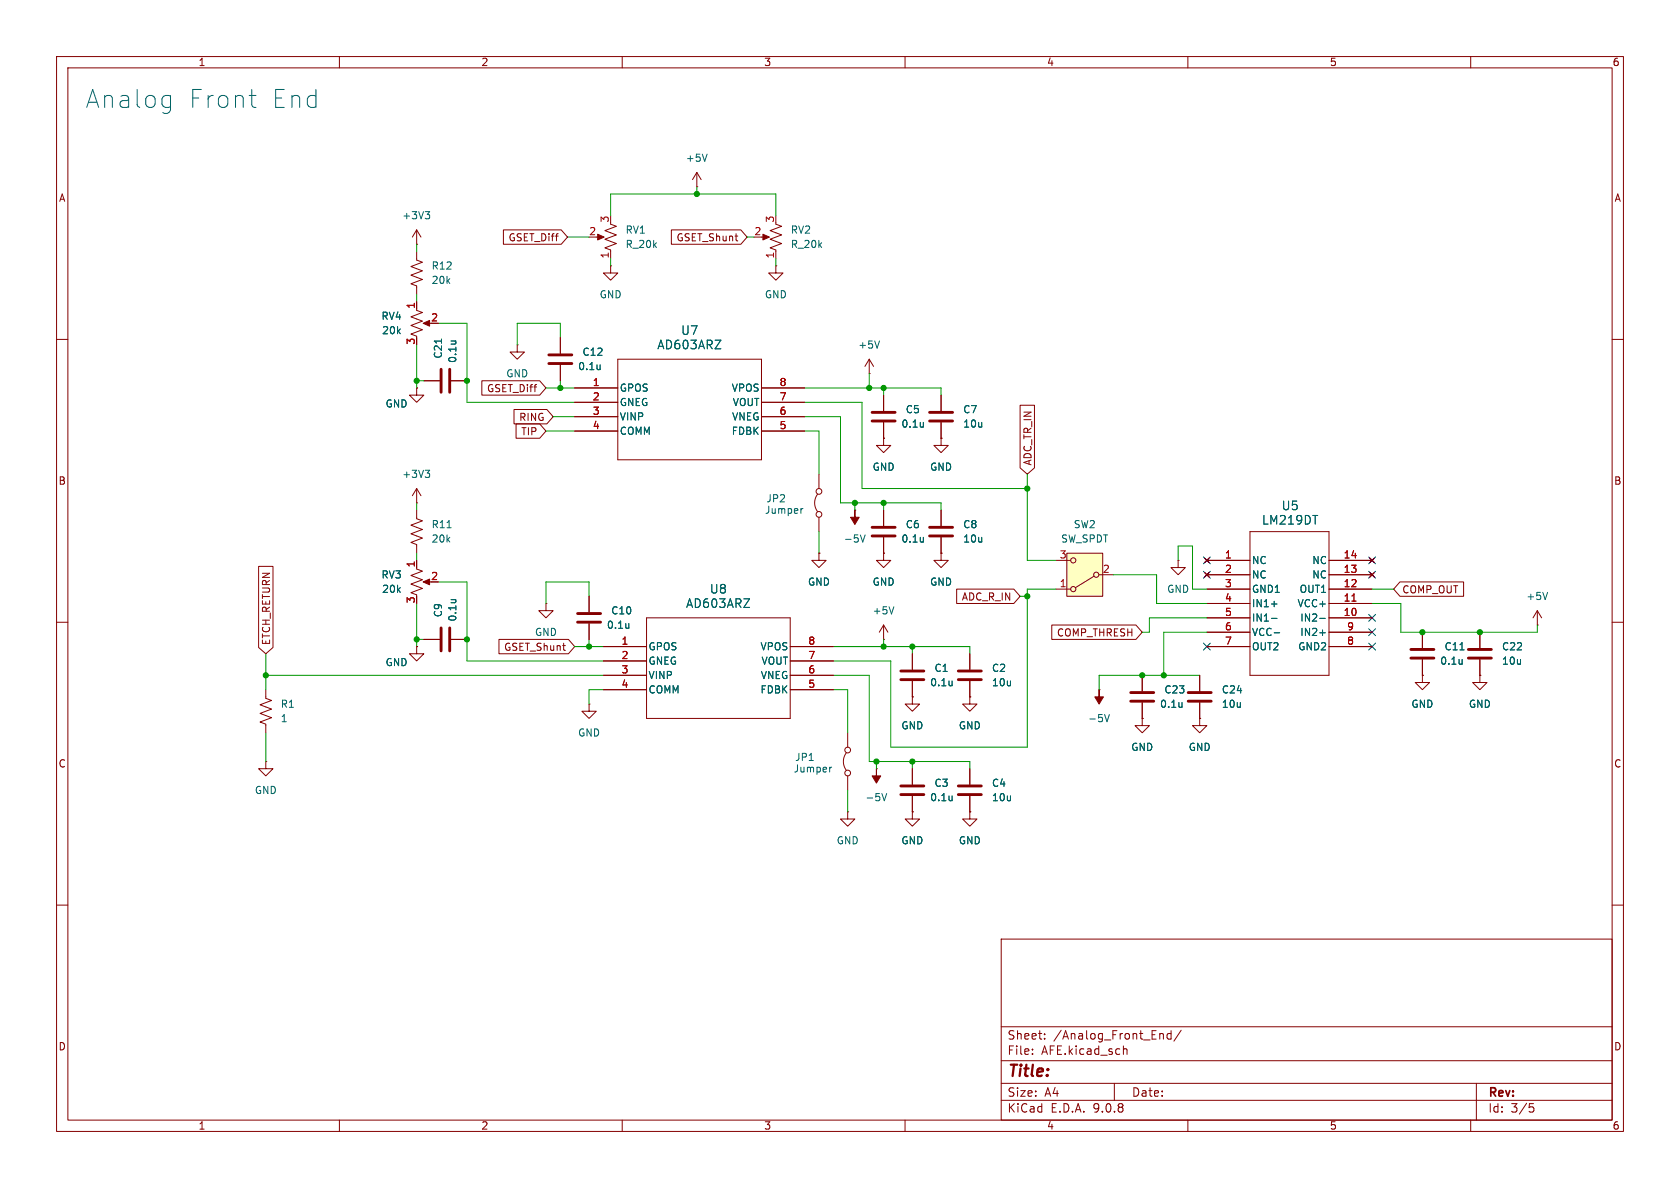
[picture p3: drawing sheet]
<svg xmlns="http://www.w3.org/2000/svg" width="297mm" height="210mm" viewBox="0 0 297 210" stroke-linecap="round" stroke-linejoin="round" font-family="sans-serif">
<g fill="none" stroke="#840000" stroke-width=".18">
<path d="M10 10h277v190h-277zM12 12h273v186h-273zM60 10v2M110 10v2M160 10v2M210 10v2M260 10v2M107.9 39.6l1.1 .4-2.1 .8 2.1 .7-2.1 .8 2.1 .8-2.1 .7 1 .4v1.5M123.2 33h.1M123.2 30.5l-.8 1.3M123.2 30.5l.8 1.3M123.2 30.5v2.5"/>
<path d="M137.2 39.6l1 .4-2.1 .8 2.1 .7-2.1 .8 2.1 .8-2.1 .7 1.1 .4v1.5M73.7 43.2h.1M73.7 54.9l1 .3-2.1 .8 2.1 .8-2.1 .7 2.1 .8-2.1 .8 1.1 .3v.3M73.7 44.5v1.5l1 .4-2.1 .7 2.1 .8-2.1 .7 2.1 .8-2.1 .8 1.1 .3v1.6M73.7 40.6v2.6M73.7 53.3v1.3M73.7 40.6l-.8 1.3M73.7 40.6l.7 1.3M75.2 57.2h1M99.1 59.7v2.8M105.4 41.9h1M107.9 47v1.3h1.3l-1.3 1.2-1.2-1.2h1.2"/>
<path d="M107.9 47h.1M134.6 41.9h1M137.2 47v1.3h1.2l-1.2 1.2-1.3-1.2h1.3M137.2 47h.1M10 60h2M73.7 68.6v1.3h1.2l-1.2 1.2-1.3-1.2h1.3M73.7 68.6h.1M74.9 67.3h2.8M79.8 67.3h2.7M91.4 61v1.2h1.3l-1.3 1.3-1.2-1.3h1.2M91.4 61h.1M99.1 64.5v2.8"/>
<path d="M101.6 68.6h7.6M101.6 71.1h7.6M101.6 73.7h7.6M101.6 76.2h7.6M109.2 63.5h25.4v17.8h-25.4zM134.6 68.6h7.6M134.6 71.1h7.6M134.6 73.7h7.6M134.6 76.2h7.6M153.7 66h.1M153.7 63.5l-.8 1.3M153.7 63.5l.7 1.3"/>
<path d="M153.7 63.5v2.5M156.2 77.5v1.2h1.3l-1.3 1.3-1.3-1.3h1.3M156.2 77.5h.1M156.2 69.9v2.7M156.2 74.7v2.8M166.4 77.5v1.2h1.2l-1.2 1.3-1.3-1.3h1.3M166.4 77.5h.1M166.4 69.9v2.7M166.4 74.7v2.8M285 60h2M73.7 88.9h.1M73.7 90.2v1.5l1 .4-2.1 .7 2.1 .8-2.1 .8 2.1 .7-2.1 .8 1.1 .4v1.5"/>
<path d="M73.7 86.4l-.8 1.2M73.7 86.4l.7 1.2M73.7 86.4v2.5M73.7 99.1v1.2M144.5 87.4a2.54 2.54 0 0 0 0 3M144.8 97.8v1.3h1.2l-1.2 1.2-1.3-1.2h1.3M144.8 97.8h.1M144.8 83.8v2.6M144.8 91.4v2.6M151.1 90.2h.1M156.2 97.8v1.3h1.3l-1.3 1.2-1.3-1.2h1.3M156.2 97.8h.1"/>
<path d="M156.2 90.2v2.8M156.2 95v2.8M166.4 97.8v1.3h1.2l-1.2 1.2-1.3-1.2h1.3M166.4 97.8h.1M166.4 90.2v2.8M166.4 95v2.8M208.3 99.1v1.2h1.2l-1.2 1.3-1.3-1.3h1.3M208.3 99.1h.1M10 110h2M73.7 100.6l1 .4-2.1 .7 2.1 .8-2.1 .8 2.1 .7-2.1 .8 1.1 .4v.2M73.7 114.3v1.3h1.2l-1.2 1.2-1.3-1.2h1.3M73.7 114.3h.1"/>
<path d="M74.9 113h2.8M75.2 102.9h1M79.8 113h2.7M96.5 106.7v1.3h1.3l-1.3 1.2-1.3-1.2h1.3M96.5 106.7h.1M104.1 105.4v2.8M104.1 110.2v2.8M106.7 114.3h7.6M106.7 116.8h7.6M106.7 119.4h7.6M114.3 109.2h25.4v17.8h-25.4zM139.7 114.3h7.6"/>
<path d="M139.7 116.8h7.6M139.7 119.4h7.6M156.2 113h.1M156.2 110.5v2.5M156.2 110.5l-.8 1.3M156.2 110.5l.8 1.3M161.3 115.6v2.8M171.4 115.6v2.8M201.9 119.4v2.8M212.1 119.4v2.8M251.5 119.4v1.3h1.2l-1.2 1.2-1.3-1.2h1.3M251.5 119.4h.1"/>
<path d="M251.5 111.8v2.8M251.5 116.6v2.8M261.6 119.4v1.3h1.3l-1.3 1.2-1.3-1.2h1.3M261.6 119.4h.1M261.6 111.8v2.8M261.6 116.6v2.8M271.8 110.5h.1M271.8 108l-.8 1.2M271.8 108l.7 1.2M271.8 108v2.5M285 110h2M47 134.6v1.3h1.3l-1.3 1.3-1.3-1.3h1.3"/>
<path d="M47 134.6h.1M47 121.9v1.5l1 .4-2 .8 2 .7-2 .8 2 .8-2 .7 1 .4v1.5M104.1 124.5v1.2h1.3l-1.3 1.3-1.2-1.3h1.2M104.1 124.5h.1M106.7 121.9h7.6M139.7 121.9h7.6M149.6 133.1a2.54 2.54 0 0 0 0 3M149.9 129.5v2.6M149.9 137.2v2.5M154.9 135.9h.1M161.3 123.2v1.3h1.3l-1.3 1.2-1.3-1.2h1.3M161.3 123.2h.1"/>
<path d="M161.3 120.4v2.8M161.3 135.9v2.8M171.4 123.2v1.3h1.3l-1.3 1.2-1.2-1.2h1.2M171.4 123.2h.1M171.4 120.4v2.8M171.4 135.9v2.8M194.3 121.9h.1M201.9 127v1.3h1.3l-1.3 1.2-1.2-1.2h1.2M201.9 127h.1M201.9 124.2v2.8M212.1 127v1.3h1.3l-1.3 1.2-1.3-1.2h1.3M212.1 127h.1"/>
<path d="M212.1 124.2v2.8M149.9 143.5v1.3h1.2l-1.2 1.3-1.3-1.3h1.3M149.9 143.5h.1M161.3 143.5v1.3h1.3l-1.3 1.3-1.3-1.3h1.3M161.3 143.5h.1M161.3 140.7v2.8M171.4 143.5v1.3h1.3l-1.3 1.3-1.2-1.3h1.2M171.4 143.5h.1M171.4 140.7v2.8M10 160h2M177 166h108v32h-108zM285 160h2"/>
<path d="M60 198v2M110 198v2M160 198v2M177 194.5h108M177 191.5h108M177 187.5h108M177 181.5h108M182.5 186.3v.1M182.5 185.5v.1M184.7 183.6v.1M184.7 182.8v.1M197 191.5v3"/>
<path d="M198.6 185.5l.2-.1 .4 .1v.9M205.5 182.7l.2 .2v.8M207 182.2v1.5M207 182.8l-.4-.1-.3 .3v.4l.2 .2h.5M208.8 182.1l-1.3 2M210 198v2M260 198v2M261 191.5v6.5M270.4 195.1h.7M270.5 195.7h.4l.3 .3-.2 .5-.5 .1"/>
<circle cx="144.8" cy="90.9" r=".51"/>
<circle cx="144.8" cy="86.9" r=".51"/>
<circle cx="149.9" cy="136.7" r=".51"/>
<circle cx="149.9" cy="132.6" r=".51"/>
</g>
<g fill="none" stroke="#840000" stroke-width=".51">
<path d="M78 65.3v4M79.5 65.3v4M97 62.7h4.1M97 64.3h4.1M154.2 72.9h4M154.2 74.4h4M164.3 72.9h4.1M164.3 74.4h4.1M154.2 93.2h4M154.2 94.7h4M164.3 93.2h4.1M164.3 94.7h4.1"/>
<path d="M78 111v4.1M79.5 111v4.1M102.1 108.5h4.1M102.1 110h4.1M159.3 118.6h4M169.4 118.6h4.1M249.4 114.8h4.1M249.4 116.3h4.1M259.6 114.8h4.1M259.6 116.3h4.1M159.3 138.9h4M159.3 120.1h4"/>
<path d="M169.4 138.9h4.1M169.4 120.1h4.1M199.9 122.4h4.1M199.9 124h4.1M210.1 122.4h4M210.1 124h4M159.3 140.5h4M169.4 140.5h4.1"/>
</g>
<g fill="none" stroke="#006464" stroke-width=".18">
<path d="M75.2 37.4h.8l-.5 .5M75.7 37.9l.3 .2v.3l-.3 .3M125 27.2l-.4 1.3M78 59.9v.8M79.7 60.3h.9M80.5 60.3h.1M106.1 64.5v.8M106.1 65.2l-.1 .1M155.5 60.3l-.4 1.2M163.2 74.7v.8M163.2 75.4h.1M75.2 83.1h.8l-.5 .5"/>
<path d="M75.7 83.6l.3 .3v.3l-.3 .2M79 93.3h.8M142 89.9l-.4 .1M152.1 94.6l.4 1.2 .4-1.2M163.2 95v.8M163.2 95.7v.1M79.7 106h.9M80.5 106v.1M111.2 110.2v.9M111.2 110.9l-.1 .1M158 107.3l-.4 1.2M258.1 114.9h.7"/>
<path d="M258.5 116.6v.8M258.5 117.3l-.1 .1M273.6 104.7l-.4 1.3M147 135.6l-.3 .1M168.3 120.4v.8M168.3 121.1v.1M195.3 126.3l.4 1.3 .4-1.3M209 124.2v.8M209 124.9l-.1 .1M155.9 140.3l.4 1.2 .5-1.2M168.3 140.7v.8M168.3 141.4v.1"/>
</g>
<g fill="#840000" stroke="#840000" stroke-width=".18">
<path d="M154.9 135.9v1.3h.8l-.8 1.2-.7-1.2h.7z"/>
<path d="M105.7 41.4l1.1 .5-1.1 .5z"/>
<path d="M134.9 41.4l1.1 .5-1.1 .5z"/>
<path d="M74.8 102.9l1.1-.5v1z"/>
<path d="M194.3 121.9v1.3h.8l-.8 1.3-.8-1.3h.8z"/>
<path d="M74.8 57.2l1.1-.6v1.1z"/>
<path d="M151.1 90.2v1.2h.8l-.8 1.3-.7-1.3h.7z"/>
</g>
<path d="M188.6 97.8h6.3v7.6h-6.3z" fill="#ffffc2"/>
<g fill="none" stroke="#840000" stroke-width=".18">
<path d="M73.7 53.3v1.3M89 40.6h10.2l1.1 1.3-1.1 1.3h-10.2zM99.1 59.7v2.8M118.7 40.6h12.3l1.1 1.3-1.1 1.3h-12.3zM73.7 68.6h.1M74.9 67.3h2.8M79.8 67.3h2.7M85.2 67.3h10.2l1.1 1.3-1.1 1.3h-10.2zM90.9 72.4h5.8l1.1 1.3-1.1 1.2h-5.8zM91.2 74.9h4.2l1.1 1.3-1.1 1.3h-4.2zM99.1 64.5v2.8M101.6 68.6h7.6"/>
<path d="M101.6 71.1h7.6M101.6 73.7h7.6M101.6 76.2h7.6M134.6 68.6h7.6M134.6 71.1h7.6M134.6 73.7h7.6M134.6 76.2h7.6M156.2 77.5h.1M156.2 69.9v2.7M156.2 74.7v2.8M166.4 77.5h.1M166.4 69.9v2.7"/>
<path d="M166.4 74.7v2.8M180.3 71.6h2.6v11.1l-1.3 1.1-1.3-1.1zM73.7 99.1v1.2M144.8 97.8h.1M156.2 97.8h.1M156.2 90.2v2.8M156.2 95v2.8M166.4 97.8h.1M166.4 90.2v2.8M166.4 95v2.8M186.7 99.1h2.5M188.6 97.8h6.3v7.6h-6.3z"/>
<path d="M213 98.7l.7 .7M213.4 99.1h7.6M213.7 98.7l-.7 .7M221 94h13.9v25.4h-13.9zM234.9 99.1h7.7M242.2 98.7l.8 .7M243 98.7l-.8 .7M45.7 100.1h2.6v14.4l-1.3 1.1-1.3-1.1zM73.7 114.3h.1M74.9 113h2.8M79.8 113h2.7M88.2 113h12.3l1.1 1.3-1.1 1.3h-12.3z"/>
<path d="M104.1 105.4v2.8M104.1 110.2v2.8M106.7 119.4h7.6M106.7 114.3h7.6M106.7 116.8h7.6M139.7 119.4h7.6M139.7 114.3h7.6M139.7 116.8h7.6M161.3 115.6v2.8M169.1 104.1h10.1l1.1 1.3-1.1 1.3h-10.1zM171.4 115.6v2.8M185.9 110.5h14.9l1.1 1.3-1.1 1.2h-14.9z"/>
<path d="M186.7 104.1h2.5M193.4 101.9l-3.3 2M194.3 101.6h2.5M201.9 119.4v2.8M212.1 119.4v2.8M213 101.2l.7 .8M213.4 101.6h7.6M213.4 104.1h7.6M213.4 111.8h7.6M213.4 106.7h7.6M213.4 109.2h7.6M213.4 114.3h7.6"/>
<path d="M213.7 101.2l-.7 .8M234.9 101.6h7.7M234.9 104.1h7.7M234.9 111.8h7.7M234.9 106.7h7.7M234.9 109.2h7.7M234.9 114.3h7.7M242.2 101.2l.8 .8M243 101.2l-.8 .8M247.5 102.9h11.2v2.5h-11.2l-1.1-1.3zM251.5 119.4h.1M251.5 111.8v2.8"/>
<path d="M251.5 116.6v2.8M261.6 119.4h.1M261.6 111.8v2.8M261.6 116.6v2.8M106.7 121.9h7.6M139.7 121.9h7.6M161.3 123.2h.1M161.3 120.4v2.8M161.3 135.9v2.8M171.4 123.2h.1M171.4 120.4v2.8M171.4 135.9v2.8"/>
<path d="M201.9 127h.1M201.9 124.2v2.8M212.1 127h.1M212.1 124.2v2.8M161.3 143.5h.1M161.3 140.7v2.8M171.4 143.5h.1M171.4 140.7v2.8"/>
<circle cx="189.7" cy="99.1" r=".46"/>
<circle cx="189.7" cy="104.1" r=".46"/>
<circle cx="193.8" cy="101.6" r=".46"/>
</g>
<g fill="none" stroke="#006464" stroke-width=".18">
<path d="M78 59.9v.8M79.7 60.3h.9M80.5 60.3h.1M106.1 64.5v.8M106.1 65.2l-.1 .1M163.2 74.7v.8M163.2 75.4h.1M163.2 95v.8M163.2 95.7v.1M79.7 106h.9M80.5 106v.1M111.2 110.2v.9"/>
<path d="M111.2 110.9l-.1 .1M224.8 106.8h.9M224.8 109.3h.9M225.3 111.9h.9M233.3 111.9h1M233.3 109.3h1M258.1 114.9h.7M258.5 116.6v.8M258.5 117.3l-.1 .1M168.3 120.4v.8M168.3 121.1v.1M209 124.2v.8"/>
<path d="M209 124.9l-.1 .1M168.3 140.7v.8M168.3 141.4v.1"/>
</g>
<path d="M239 106.3h.7" fill="none" stroke="#a90000" stroke-width=".18"/>
<g fill="none" stroke="#009600" stroke-width=".18">
<path d="M107.9 38.1v-3.8h29.3v3.8M123.2 33v1.3M73.7 43.2v1.3M73.7 52.1v1.2M77.5 57.2h5v13.9h19.1M99.1 59.7v-2.5h-7.7v3.8M100.3 41.9h3.8M107.9 45.7v1.3M132.1 41.9h1.2M137.2 45.7v1.3M73.7 61v7.6M73.7 67.3h1.2"/>
<path d="M96.5 68.6h5.1M96.5 76.2h5.1M97.8 73.7h3.8M99.1 67.3v1.3M142.2 68.6h24.2v1.3M142.2 71.1h10.2v15.3h29.2M142.2 73.7h6.4v15.2h17.8v1.3M142.2 76.2h2.6v7.6M153.7 66v2.6M156.2 68.6v1.3M73.7 88.9v1.3M73.7 97.8v1.3"/>
<path d="M144.8 94v3.8M151.1 88.9v1.3M156.2 88.9v1.3M181.6 83.8v15.3h5.1M208.3 99.1v-2.6h2.5v7.6h2.6M47 119.4h59.7M47 115.6v6.3M73.7 106.7v7.6M73.7 113h1.2M77.5 102.9h5v13.9h24.2M101.6 114.3h5.1M104.1 105.4v-2.5h-7.6v3.8"/>
<path d="M104.1 113v1.3M147.3 119.4h6.4v15.2h17.7v1.3M147.3 114.3h24.1v1.3M156.2 113v1.3M161.3 114.3v1.3M180.3 105.4h1.3M186.7 104.1h-5.1v28h-24.1v-15.3h-10.2M196.8 101.6h7.7v5.1h8.9M212.1 119.4h-17.8v2.5M213.4 109.2h-10.2v2.6h-1.3M213.4 111.8h-7.7v7.6M242.6 104.1h3.8"/>
<path d="M242.6 106.7h5v5.1h24.2v-1.3M47 129.5v5.1M106.7 121.9h-2.6v2.6M147.3 121.9h2.6v7.6M149.9 139.7v3.8M154.9 134.6v1.3M161.3 134.6v1.3"/>
</g>
<g fill="none" stroke="#000084" stroke-width=".18">
<path d="M212.8 98.5l1.2 1.2M214 98.5l-1.2 1.2M242 98.5l1.2 1.2M243.2 98.5l-1.2 1.2M212.8 113.7l1.2 1.2M212.8 101l1.2 1.2M214 113.7l-1.2 1.2M214 101l-1.2 1.2M242 101l1.2 1.2M242 113.7l1.2 1.2M242 111.2l1.2 1.2M242 108.6l1.2 1.2"/>
<path d="M243.2 101l-1.2 1.2M243.2 113.7l-1.2 1.2M243.2 111.2l-1.2 1.2M243.2 108.6l-1.2 1.2"/>
</g>
<path d="M44.1 16.9h1.2M45 19h.3" fill="none" stroke="#0000c2" stroke-width=".18"/>
<g fill="#009600" stroke="#009600" stroke-width=".18">
<circle cx="73.7" cy="67.3" r=".46"/>
<circle cx="99.1" cy="68.6" r=".46"/>
<circle cx="73.7" cy="113" r=".46"/>
<circle cx="47" cy="119.4" r=".46"/>
<circle cx="82.5" cy="67.3" r=".46"/>
<circle cx="251.5" cy="111.8" r=".46"/>
<circle cx="261.6" cy="111.8" r=".46"/>
<circle cx="205.7" cy="119.4" r=".46"/>
<circle cx="156.2" cy="114.3" r=".46"/>
<circle cx="154.9" cy="134.6" r=".46"/>
<circle cx="161.3" cy="134.6" r=".46"/>
<circle cx="201.9" cy="119.4" r=".46"/>
<circle cx="82.5" cy="113" r=".46"/>
<circle cx="156.2" cy="68.6" r=".46"/>
<circle cx="153.7" cy="68.6" r=".46"/>
<circle cx="123.2" cy="34.3" r=".46"/>
<circle cx="151.1" cy="88.9" r=".46"/>
<circle cx="104.1" cy="114.3" r=".46"/>
<circle cx="161.3" cy="114.3" r=".46"/>
<circle cx="181.6" cy="86.4" r=".46"/>
<circle cx="156.2" cy="88.9" r=".46"/>
<circle cx="181.6" cy="105.4" r=".46"/>
</g>
<g font-size="4.4" fill="#0000c2">
<text x="15.1" y="19.3">Analog</text>
<text x="33.2" y="19.3">Front</text>
<text x="47.7" y="19.3">End</text>
</g>
<text font-size="2.8" fill="#840000" x="178" y="190.9">Title:</text>
<g font-size="2.1" fill="#006464">
<text x="120.3" y="59.4">U7</text>
<text x="116.1" y="62">AD603ARZ</text>
<text x="223" y="92.9">LM219DT</text>
<text x="226.5" y="90.4">U5</text>
<text x="121.2" y="107.7">AD603ARZ</text>
<text x="125.4" y="105.1">U8</text>
</g>
<g font-size="2.1" fill="#840000">
<text x="178" y="184">Sheet:</text>
<text x="186.2" y="184">/Analog_Front_End/</text>
<text x="178" y="186.7">File:</text>
<text x="184.1" y="186.7">AFE.kicad_sch</text>
<text x="178" y="196.9">KiCad</text>
<text x="178" y="194.1">Size:</text>
<text x="184.7" y="194.1">A4</text>
<text x="185.7" y="196.9">E.D.A.</text>
<text x="193.3" y="196.9">9.0.8</text>
<text x="200" y="194.1">Date:</text>
<text x="263" y="194.3">Rev:</text>
<text x="263" y="196.9">Id:</text>
<text x="267.1" y="196.9">3/5</text>
</g>
<g font-size="1.8" fill="#840000">
<text x="35" y="11.9">1</text>
<text x="85" y="11.9">2</text>
<text x="135" y="11.9">3</text>
<text x="185" y="11.9">4</text>
<text x="235" y="11.9">5</text>
<text x="285" y="11.9">6</text>
<text x="10.3" y="35.9">A</text>
<text x="285.3" y="35.9">A</text>
<text x="89.8" y="42.9">GSET_Diff</text>
<text x="119.5" y="42.9">GSET_Shunt</text>
<text x="86" y="69.5">GSET_Diff</text>
<text x="91.7" y="74.6">RING</text>
<text x="92" y="77.2">TIP</text>
<text x="182.6" y="82.4" transform="rotate(-90 182.6 82.4)">ADC_TR_IN</text>
<text x="10.3" y="85.9">B</text>
<text x="285.3" y="85.9">B</text>
<text x="169.9" y="106.4">ADC_R_IN</text>
<text x="247.8" y="105.1">COMP_OUT</text>
<text x="186.8" y="112.7">COMP_THRESH</text>
<text x="47.9" y="114.1" transform="rotate(-90 47.9 114.1)">ETCH_RETURN</text>
<text x="89" y="115.3">GSET_Shunt</text>
<text x="10.3" y="135.9">C</text>
<text x="285.3" y="135.9">C</text>
<text x="10.3" y="185.9">D</text>
<text x="285.3" y="185.9">D</text>
<text x="35" y="199.9">1</text>
<text x="85" y="199.9">2</text>
<text x="135" y="199.9">3</text>
<text x="185" y="199.9">4</text>
<text x="235" y="199.9">5</text>
<text x="285" y="199.9">6</text>
</g>
<g font-size="1.8" fill="#006464">
<text x="121.2" y="28.8">+5V</text>
<text x="71" y="39">+3V3</text>
<text x="110.5" y="41.5">RV1</text>
<text x="139.7" y="41.5">RV2</text>
<text x="76.2" y="47.9">R12</text>
<text x="110.5" y="44">R_20k</text>
<text x="139.7" y="44">R_20k</text>
<text x="76.2" y="50.4">20k</text>
<text x="105.9" y="52.9">GND</text>
<text x="135.1" y="52.9">GND</text>
<text x="67.3" y="56.7">RV4</text>
<text x="67.5" y="59.3">20k</text>
<text x="78.3" y="63.5" transform="rotate(-90 78.3 63.5)">C21</text>
<text x="80.9" y="64.3" transform="rotate(-90 80.9 64.3)">0.1u</text>
<text x="102.1" y="65.6">0.1u</text>
<text x="102.9" y="63.1">C12</text>
<text x="151.6" y="61.8">+5V</text>
<text x="89.4" y="66.9">GND</text>
<text x="109.5" y="69.4">GPOS</text>
<text x="109.5" y="72">GNEG</text>
<text x="129.3" y="69.4">VPOS</text>
<text x="129.4" y="72">VOUT</text>
<text x="68.1" y="72.2">GND</text>
<text x="109.5" y="74.5">VINP</text>
<text x="109.5" y="77.1">COMM</text>
<text x="129.3" y="77.1">FDBK</text>
<text x="129.3" y="74.5">VNEG</text>
<text x="159.3" y="75.8">0.1u</text>
<text x="160" y="73.3">C5</text>
<text x="170.2" y="73.3">C7</text>
<text x="170.2" y="75.8">10u</text>
<text x="154.2" y="83.4">GND</text>
<text x="164.3" y="83.4">GND</text>
<text x="71" y="84.7">+3V3</text>
<text x="135.4" y="89">JP2</text>
<text x="76.2" y="93.6">R11</text>
<text x="135.1" y="91">Jumper</text>
<text x="160" y="93.6">C6</text>
<text x="170.2" y="93.6">C8</text>
<text x="189.7" y="93.6">SW2</text>
<text x="76.2" y="96.1">20k</text>
<text x="149.1" y="96.1">-5V</text>
<text x="159.3" y="96.1">0.1u</text>
<text x="170.2" y="96.1">10u</text>
<text x="187.5" y="96.1">SW_SPDT</text>
<text x="221.2" y="99.9">NC</text>
<text x="231.9" y="99.9">NC</text>
<text x="67.3" y="102.5">RV3</text>
<text x="67.5" y="105">20k</text>
<text x="142.7" y="103.7">GND</text>
<text x="154.2" y="103.7">GND</text>
<text x="164.3" y="103.7">GND</text>
<text x="206.2" y="105">GND</text>
<text x="221.2" y="102.5">NC</text>
<text x="221.2" y="105">GND1</text>
<text x="221.2" y="107.5">IN1+</text>
<text x="229.3" y="107.5">VCC+</text>
<text x="229.7" y="105">OUT1</text>
<text x="231.9" y="102.5">NC</text>
<text x="269.7" y="106.3">+5V</text>
<text x="78.3" y="109.2" transform="rotate(-90 78.3 109.2)">C9</text>
<text x="80.9" y="110" transform="rotate(-90 80.9 110)">0.1u</text>
<text x="94.5" y="112.6">GND</text>
<text x="107.2" y="111.4">0.1u</text>
<text x="108" y="108.8">C10</text>
<text x="154.2" y="108.8">+5V</text>
<text x="221.2" y="112.6">VCC-</text>
<text x="221.2" y="110.1">IN1-</text>
<text x="229.8" y="110.1">IN2-</text>
<text x="229.8" y="112.6">IN2+</text>
<text x="68.1" y="118">GND</text>
<text x="114.6" y="115.2">GPOS</text>
<text x="114.6" y="117.7">GNEG</text>
<text x="134.3" y="115.2">VPOS</text>
<text x="134.5" y="117.7">VOUT</text>
<text x="165.1" y="119">C1</text>
<text x="175.3" y="119">C2</text>
<text x="221.2" y="115.2">OUT2</text>
<text x="229.4" y="115.2">GND2</text>
<text x="254.5" y="117.7">0.1u</text>
<text x="255.3" y="115.2">C11</text>
<text x="265.4" y="115.2">C22</text>
<text x="265.4" y="117.7">10u</text>
<text x="49.5" y="125.3">R1</text>
<text x="114.6" y="120.2">VINP</text>
<text x="114.6" y="122.8">COMM</text>
<text x="134.3" y="122.8">FDBK</text>
<text x="134.4" y="120.2">VNEG</text>
<text x="164.3" y="121.5">0.1u</text>
<text x="175.3" y="121.5">10u</text>
<text x="205" y="125.3">0.1u</text>
<text x="205.7" y="122.8">C23</text>
<text x="215.9" y="122.8">C24</text>
<text x="215.9" y="125.3">10u</text>
<text x="249.4" y="125.3">GND</text>
<text x="259.6" y="125.3">GND</text>
<text x="49.5" y="127.9">1</text>
<text x="102.1" y="130.4">GND</text>
<text x="159.3" y="129.1">GND</text>
<text x="169.4" y="129.1">GND</text>
<text x="192.3" y="127.9">-5V</text>
<text x="140.2" y="136.8">Jumper</text>
<text x="140.5" y="134.7">JP1</text>
<text x="199.9" y="132.9">GND</text>
<text x="210.1" y="132.9">GND</text>
<text x="45" y="140.6">GND</text>
<text x="152.9" y="141.8">-5V</text>
<text x="164.3" y="141.8">0.1u</text>
<text x="165.1" y="139.3">C3</text>
<text x="175.3" y="139.3">C4</text>
<text x="175.3" y="141.8">10u</text>
<text x="147.8" y="149.5">GND</text>
<text x="159.3" y="149.5">GND</text>
<text x="169.4" y="149.5">GND</text>
</g>
<g font-size="1.8" fill="#a90000">
<text x="104.1" y="41.7">2</text>
<text x="107.7" y="39.4" transform="rotate(-90 107.7 39.4)">3</text>
<text x="133.3" y="41.7">2</text>
<text x="136.9" y="39.4" transform="rotate(-90 136.9 39.4)">3</text>
<text x="107.7" y="45.8" transform="rotate(-90 107.7 45.8)">1</text>
<text x="136.9" y="45.8" transform="rotate(-90 136.9 45.8)">1</text>
<text x="73.4" y="54.7" transform="rotate(-90 73.4 54.7)">1</text>
<text x="76.1" y="56.9">2</text>
<text x="73.4" y="61" transform="rotate(-90 73.4 61)">3</text>
<text x="104.7" y="68.3">1</text>
<text x="104.7" y="70.9">2</text>
<text x="137.7" y="68.3">8</text>
<text x="137.7" y="70.9">7</text>
<text x="104.7" y="73.4">3</text>
<text x="104.7" y="75.9">4</text>
<text x="137.7" y="73.4">6</text>
<text x="137.7" y="75.9">5</text>
<text x="73.4" y="100.4" transform="rotate(-90 73.4 100.4)">1</text>
<text x="187.3" y="98.8">3</text>
<text x="194.9" y="101.3">2</text>
<text x="216.5" y="98.8">1</text>
<text x="216.5" y="101.3">2</text>
<text x="237.4" y="98.8">14</text>
<text x="237.4" y="101.3">13</text>
<text x="73.4" y="106.8" transform="rotate(-90 73.4 106.8)">3</text>
<text x="76.1" y="102.6">2</text>
<text x="187.3" y="103.9">1</text>
<text x="216.5" y="103.9">3</text>
<text x="216.5" y="106.4">4</text>
<text x="237.4" y="106.4">11</text>
<text x="237.4" y="103.9">12</text>
<text x="216.5" y="111.5">6</text>
<text x="216.5" y="109">5</text>
<text x="237.4" y="109">10</text>
<text x="238.1" y="111.5">9</text>
<text x="109.8" y="114">1</text>
<text x="109.8" y="116.6">2</text>
<text x="109.8" y="119.1">3</text>
<text x="142.8" y="114">8</text>
<text x="142.8" y="116.6">7</text>
<text x="142.8" y="119.1">6</text>
<text x="216.5" y="114">7</text>
<text x="238.1" y="114">8</text>
<text x="109.8" y="121.7">4</text>
<text x="142.8" y="121.7">5</text>
</g>
</svg>
